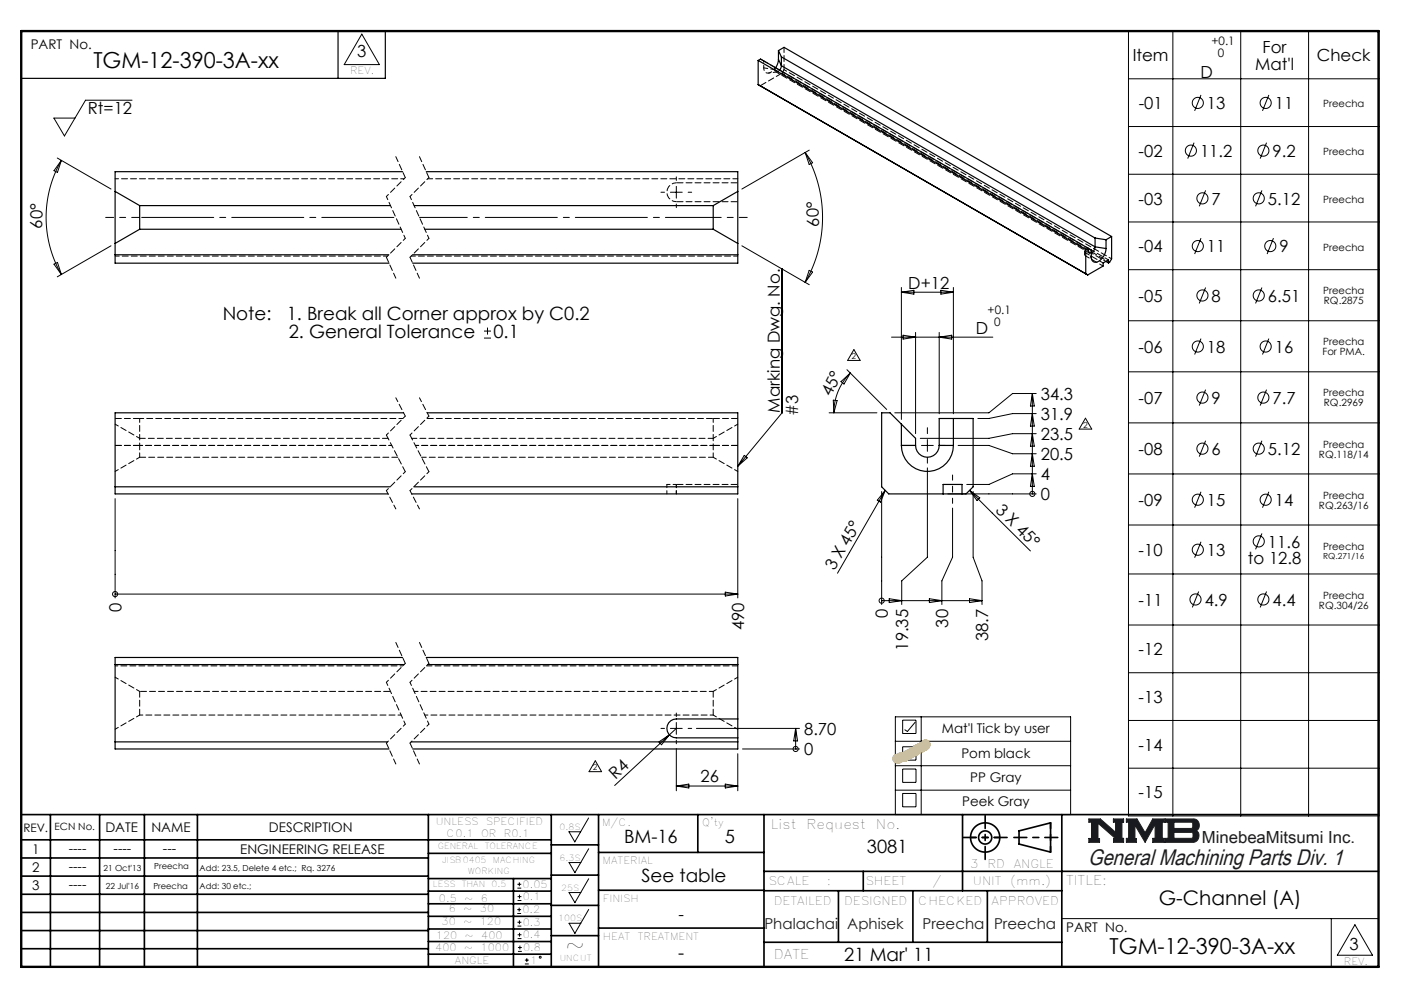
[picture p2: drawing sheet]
<svg xmlns="http://www.w3.org/2000/svg" width="297mm" height="210mm" viewBox="0 0 297 210" stroke-linecap="round" stroke-linejoin="round" font-family="sans-serif">
<g fill="none" stroke="#000" stroke-width=".35">
<path d="M4.5 172.3h287.1M4.5 177.6h112.1M10.7 172.3v32.2M21.1 172.3v32.2M30.5 172.3v32.2M41.8 172.3v32.2M90.6 172.3v32.2M116.6 172.3v32.2M116.6 178.7h10M126.6 172.3v32.2M147.6 172.3v8M161.6 172.3v32.2"/>
<path d="M203.6 172.3v16.1M215.6 175.7l6.6-1.7v6.2l-6.6-1.7zM224.6 172.3v32.2M4.5 185.3h86.1M4.5 181.4h86.1M4.5 189.1h86.1M4.5 193h86.1M4.5 196.8h86.1M90.6 199.1h26M90.6 193.8h26M90.6 188.5h26M90.6 191.1h26"/>
<path d="M90.6 180.5h26M90.6 185.8h26M90.6 196.5h26M108.6 185.8v18.5M116.6 185.1h10M116.6 191.5h10M116.6 197.9h10M126.6 196.3h35M126.6 188.3h35M126.6 180.3h35M161.6 184.3h130M161.6 199.3h63"/>
<path d="M161.6 188.4h63M177.4 188.4v10.9M182.6 184.3v4.1M193.1 188.4v10.9M208.9 188.4v10.9M4.5 200.6h86.1M90.6 201.8h26"/>
<circle cx="208.4" cy="177.1" r="3.1"/>
<circle cx="208.4" cy="177.1" r="1.39"/>
</g>
<path d="M230.3 173.2h2.5l3.2 2.8v-2.1h-.5v-.7h2.2v.7h-.4v3.4h.4v.8h-2.2v-.8h.5l-3.7-3.2v3.2h.3v.8h-2.3v-.8h.6v-3.4h-.6zM238.3 173.2h2.2l1.7 2.9 1.6-2.9h2.5v.7h-.4v3.4h.4v.8h-2.5v-.8h.5v-3l-2.1 3.8-2.1-3.6v2.9h.3v.7h-2.1v-.8h.4v-3.4h-.4zM246.5 173.2h6a1.34 1.34 0 0 1 1.2 1 1.34 1.34 0 0 1-.7 1.5 1.33 1.33 0 0 1 .6 1.5 1.33 1.33 0 0 1-1.2 .9h-5.9v-.8h.6v-3.4h-.6zM248.3 173.9h3.8l.2 .2v.8l-.3 .3h-3.7zM248.3 176h3.9l.2 .3v.7l-.4 .3h-3.7z" fill="none" stroke="#191924" stroke-width=".21"/>
<path d="M179.3 76.2h2.7M180.6 73.9l-1.3 2.3M182 76.2l-1.4-2.3M228.3 90.7h2.6M229.6 88.4l-1.3 2.3M230.9 90.7l-1.3-2.3M191.4 154.3l.5 .4M191.9 154.7l1.7-2M124.6 163.2h2.7M125.9 160.9l-1.3 2.3M127.3 163.2l-1.4-2.3" fill="none" stroke="#000" stroke-width=".21" stroke-dasharray="6.3 1.3 1.3 1.3"/>
<path d="M76.5 7.2l3.8 6.5h-7.5zM124.5 173l-2.9 5-1.2-2.1h2.4M124.5 179.5l-2.9 5.1-1.2-2.2h2.4M124.5 185.8l-2.9 5.1-1.2-2.1h2.4M124.5 192.3l-2.9 5.1-1.2-2.1h2.4M224.6 194.3h67M281.6 194.3v10.2M286.6 195.6l3.7 6.4h-7.4z" fill="none" stroke="#000" stroke-width=".21"/>
<path d="M4.5 6.6h287.1" fill="none" stroke="#000" stroke-width=".21" stroke-dasharray="6.3 1.3 1.3 1.3" stroke-dashoffset="1.9"/>
<path d="M71.5 6.6v10M81.5 6.6v10h-77" fill="none" stroke="#000" stroke-width=".25"/>
<path d="M205.3 177.1h6.2M222.2 174v6.2" fill="none" stroke="#000" stroke-width=".35" stroke-dasharray="15.2 1.3 1.3 1.3" stroke-dashoffset="14.1"/>
<path d="M203.8 177.1h9.2M208.4 172.5v9.2M214.5 177.1h9.3" fill="none" stroke="#000" stroke-width=".35" stroke-dasharray="15.2 1.3 1.3 1.3" stroke-dashoffset="12.5"/>
<path d="M4.5 6.6h287.1v197.9h-287.1z" fill="none" stroke="#000" stroke-width=".5"/>
<path d="M230.3 173.2v.7h.6v3.4h-.6v.8h2.3v-.8h-.3v-3.2l3.7 3.2h-.5v.8h2.2v-.8h-.4v-3.4h.4v-.7h-2.2v.7h.5v2.1l-3.2-2.8zM238.3 173.2v.7h.4v3.4h-.4v.8h2.1v-.7h-.3v-2.9l2.1 3.6 2.1-3.8v3h-.5v.8h2.5v-.8h-.4v-3.4h.4v-.7h-2.5l-1.6 2.9-1.7-2.9zM248.3 176h3.8l.3 .3v.7l-.3 .3h-3.8zM246.5 173.2v.7h.6v3.4h-.6v.8h6.3l.6-.5 .2-.7-.1-.8-.5-.4a1.34 1.34 0 0 0 .7-1.4 1.34 1.34 0 0 0-1.2-1.1zM248.3 173.9h3.8l.2 .2v.9l-.3 .2h-3.7z" fill-rule="evenodd" fill="#191924"/>
<g fill="none" stroke="#000" stroke-width=".21">
<path d="M238.7 6.6h53v165.9h-53zM238.7 16.7h53M248.1 6.6v165.9M262.5 6.6v165.9M276.8 6.6v165.9M12.1 33.4l11.4 6.6M13 33.9a24.1 24.1 0 0 0 0 24.1M13 33.9l-.8 2.6-.8-.4zM27.9 21.2h-9.8l-4.5 7.6-2.2-3.8h4.5M143.1 39.4v2.5M170.3 32.3l1.6 2.1-.7 .4zM170.3 32.3a27.5 27.5 0 0 1 0 27.4"/>
<path d="M171.2 31.8l-14.3 8.2M238.7 26.8h53M238.7 36.9h53M252.6 30.2l-1.4 3.3M254.1 20.1l-1.4 3.3M267.9 30.2l-1.3 3.3M268.4 20.1l-1.3 3.3M11.4 55.9l.8-.4 .8 2.5zM23.5 52l-11.4 6.5M141.8 40.7h2.5M156.9 52l14.3 8.2M165.4 56.9v30.4l-9.3 11.3"/>
<path d="M171.2 57.2l.7 .3-1.6 2.2zM238.7 46.9h53M238.7 57h53M254.1 50.4l-1.4 3.3M255 40.3l-1.3 3.3M266.9 40.3l-1.3 3.3M269.4 50.4l-1.4 3.3M102.4 71.5h1.5M102.4 70h1.5M103.1 69.3v1.5M179.2 78.2l8.4 8.4M179.9 78.9a11.9 11.9 0 0 0-3.5 8.4"/>
<path d="M188.6 71.3h21.4M190.7 60.8v27.9M190.7 61.8h11M190.7 61.8l2.6-.4v.8zM191 70.9l2.7 .4-2.7 .4zM193.7 70.3v21.4M198.7 70.3v17.2M198.7 71.3l2.6-.4v.8zM199 61.4l2.7 .4-2.7 .4zM201.7 60.8v26.7M238.7 67.8h53M238.7 78.6h53"/>
<path d="M254.1 71.6l-1.4 3.4M255 60.8l-1.3 3.4M266.9 60.8l-1.3 3.4M268.4 71.6l-1.3 3.4M157.4 96.3l.7 .5-2 1.8zM175.4 87.3h10.1M176.3 84.6l.8 .1-.7 2.6zM177.9 80.7l2-1.8-1.4 2.3zM194.9 94.2h2.5M196.2 99v18.8l-5.5 5v5M196.2 93v2.5M202.7 94.2h6.5l5 1.8h5"/>
<path d="M218.4 83.2v21.3M218.4 96l.4 2.6h-.8zM218.4 87.5l.4 2.6h-.8zM218.4 83.2l.4 2.7h-.8zM218.4 91.7l.4 2.7h-.8zM219.2 87.5h-5l-5 1h-2.3M219.2 83.2h-5l-5 4.1h-19.9M219.2 91.7h-5l-5 1h-14.5M238.7 89.4h53M255 82.4l-1.3 3.4M255 93.2l-1.3 3.4M266.9 93.2l-1.3 3.4"/>
<path d="M267.9 82.4l-1.3 3.4M24.4 105.5v21M156.1 105.5v21M186.5 104v23.8M187.3 103.7l-1 2.5-.7-.4zM187.3 103.7l-10.1 17.5M200.5 104.5h18.7M201.5 107.5v10.3l-2.3 5v5M205.1 103.7l2.2 1.6-.6 .6zM205.1 103.7l12.9 12.8M205.9 104v13.8l1.8 5v5M218.4 104.5h.1"/>
<path d="M218.4 100.2l.4 2.7h-.8zM219.2 100.2h-5l-5 2.3h-4.7M238.7 100.2h53M238.7 111h53M254.1 104l-1.4 3.4M254.1 114.6l-1.4 3.3M266.9 112.8l-1.3 3.4M268.4 104l-1.3 3.4M24.4 125.6h.1M24.4 125.6h131.7M153.4 125.2l2.7 .4-2.7 .4zM186.5 127h.1"/>
<path d="M186.5 127h21.2M188.1 126.6l2.6 .4-2.6 .4zM196.6 126.6l2.6 .4-2.6 .4zM205.1 126.6l2.6 .4-2.6 .4zM238.7 121.4h53M238.7 132.2h53M253.6 125.1l-1.4 3.4M267.9 125.1l-1.3 3.4M139.4 156.9l2.2-1.5-1.7 2.1zM141.6 155.4l-11.6 10.7M141.8 154h2.5M143.1 154l-1.5 1.4"/>
<path d="M143.1 152.8v2.5M143.1 158.3v8.9M147.3 154h21.8M156.1 159.4v7.8M157.1 158.4h12M168.3 154v4.4M168.3 154l.4 2.7h-.8zM168.3 158.4h.1M189.4 151.6h37.1v20.7h-37.1zM189.4 156.8h37.1M190.9 152.3h2.9v2.8h-2.9zM190.9 157.9h2.9v2.9h-2.9z"/>
<path d="M194.9 151.6v20.7M238.7 142.3h53M238.7 152.4h53M143.1 166.2h13M143.1 166.2l2.6-.4v.8zM153.4 165.8l2.7 .4-2.7 .4zM189.4 161.9h37.1M189.4 167.1h37.1M190.9 162.6h2.9v2.9h-2.9zM190.9 167.8h2.9v2.8h-2.9zM238.7 162.5h53M109.4 193.2h.8"/>
<path d="M109.4 192.4h.8M109.5 187.8h.8M109.5 187h.8M109.5 195.9h.8M109.5 195h.8M109.5 190.4h.8M109.5 189.6h.8M109.5 198.5h.8M109.5 197.7h.8M109.8 192v.8M109.9 186.6v.8M109.9 194.6v.8"/>
<path d="M109.9 189.2v.8M109.9 197.3v.8M110 200v.8M109.6 201.2h.8M109.6 200.4h.8M111 203.9h.9M111 203h.9M111.4 202.6v.9"/>
<circle cx="251.9" cy="31.9" r="1.18"/>
<circle cx="253.4" cy="21.8" r="1.18"/>
<circle cx="267.3" cy="31.9" r="1.18"/>
<circle cx="267.7" cy="21.8" r="1.18"/>
<circle cx="253.4" cy="52" r="1.18"/>
<circle cx="254.4" cy="41.9" r="1.18"/>
<circle cx="266.3" cy="41.9" r="1.18"/>
<circle cx="268.7" cy="52" r="1.18"/>
<circle cx="253.4" cy="73.3" r="1.18"/>
<circle cx="254.4" cy="62.5" r="1.18"/>
<circle cx="266.3" cy="62.5" r="1.18"/>
<circle cx="267.7" cy="73.3" r="1.18"/>
<circle cx="254.4" cy="84.1" r="1.18"/>
<circle cx="254.4" cy="94.9" r="1.18"/>
<circle cx="266.3" cy="94.9" r="1.18"/>
<circle cx="267.3" cy="84.1" r="1.18"/>
<circle cx="218.4" cy="104.5" r=".54"/>
<circle cx="253.4" cy="116.3" r="1.18"/>
<circle cx="253.4" cy="105.7" r="1.18"/>
<circle cx="266.3" cy="114.5" r="1.18"/>
<circle cx="267.7" cy="105.7" r="1.18"/>
<circle cx="24.4" cy="125.6" r=".54"/>
<circle cx="186.5" cy="127" r=".54"/>
<circle cx="252.9" cy="126.8" r="1.18"/>
<circle cx="267.3" cy="126.8" r="1.18"/>
<circle cx="168.3" cy="158.4" r=".54"/>
<circle cx="114.3" cy="202.4" r=".2"/>
</g>
<path d="M83.7 33.1l2 4.5M88.7 33.1l2 4.5M81.7 54.4l2 4.4M86.7 54.4l2 4.4M81.7 92l4 7.8M82.1 92.7h-52.6M86.7 92l4 7.8M83.7 135.9l2 4.4M88.7 135.9l2 4.4M81.7 157.1l2 4.5M86.7 157.1l2 4.5M90.2 140.8h65.9" fill="none" stroke="#000" stroke-width=".21" stroke-dasharray="1.3 .6" stroke-dashoffset=".1"/>
<g fill="none" stroke="#000" stroke-width=".21" stroke-dasharray="1.3 .6" stroke-dashoffset=".7">
<path d="M161.6 14.4v-1.5M164.1 14.3a1.57 1.57 0 0 1-2.3 .9l-.2-.8M164.9 14.8a.53 .53 0 0 1-.5 .4 .53 .53 0 0 1-.5-.5M85.7 37.6l-4 4M90.7 37.6l-4 4M85.7 50.4l-4 4M90.7 50.4l-4 4M230.2 53l.7 1.4M230.8 53.5l3.1 1.8M85.7 88l-4 4M85.7 99.8l-4 4M90.7 88l-4 4"/>
<path d="M90.7 99.8l-4 4M24.4 140.8h60.8M85.7 140.3l-4 4M85.7 153.1l-4 4M90.7 140.3l-4 4M90.7 153.1l-4 4"/>
</g>
<g fill="none" stroke="#000" stroke-width=".21" stroke-dasharray="1.3 .6" stroke-dashoffset=".5">
<path d="M24.4 37.8h61.1M81.7 41.6l4 8.8M86.7 41.6l4 8.8M230.2 53l.2 .5h.5M24.4 99.7l5.1-3M29.5 92.7l-5.1-3M150.9 96.7l5.2 3M156.1 89.7l-5.2 3M29.5 146.2l-5.1-3M29.5 151.2l-5.1 3M81.7 144.3l4 8.8M86.7 144.3l4 8.8"/>
<path d="M150.9 151.2l5.2 3M150.9 146.2l5.2-3"/>
</g>
<g fill="none" stroke="#000" stroke-width=".21" stroke-dasharray="1.3 .6" stroke-dashoffset=".4">
<path d="M160.9 12.5l.7 .4M163.9 14.7l66.3 38.3M163.9 14.7l-2.3-.3M164.1 15.2l66.3 38.3M165.9 14.7l-.5 .8M82 54.2h-57.6M143.1 42.7a2 2 0 0 1-2-2 2 2 0 0 1 2-2M156.1 54.2h-69.1M230.2 52.5l-66.3-38.3M230.8 52.8l3.7 2.2M230.9 52.9l-.7-.4M233.4 56.3l-3.7-2.2"/>
<path d="M233.4 55.6l-3.7-2.1M29.5 88.5v4.2M29.5 88.5h55.7M83.7 84.1l2 3.9M88.7 84.1l2 3.9M150.9 92.7v-4.2M81.7 103.8l2 3.8M86.7 103.8l2 3.8M87.6 146.2h63.3"/>
</g>
<path d="M143.1 38.2v-.8M140.6 40.7h-.8M143.1 43.2v.7M145.6 40.7h.7M193.7 94.2h-3M196.2 91.7v-1.2M196.2 96.7v1.3M198.7 94.2h1.2M140.6 154h-.8M143.1 151.5v-.7M143.1 156.5v.8M145.6 154h.7" fill="none" stroke="#000" stroke-width=".21" stroke-dasharray="15.2 1.3 1.3 1.3"/>
<path d="M29.5 46h54.2" fill="none" stroke="#000" stroke-width=".21" stroke-dasharray="15.2 1.3 1.3 1.3" stroke-dashoffset="-.4"/>
<path d="M88.7 46h62.2" fill="none" stroke="#000" stroke-width=".21" stroke-dasharray="15.2 1.3 1.3 1.3" stroke-dashoffset="5.1"/>
<path d="M22.4 46h7.1M158.1 46h-7.2" fill="none" stroke="#000" stroke-width=".21" stroke-dasharray="15.2 1.3 1.3 1.3" stroke-dashoffset="13.5"/>
<path d="M201.5 100.5v6" fill="none" stroke="#000" stroke-width=".21" stroke-dasharray="15.2 1.3 1.3 1.3" stroke-dashoffset="14.1"/>
<g fill="none" stroke="#000" stroke-width=".25">
<path d="M160.4 12.8l.5-.3 70 40.4v1.5a.97 .97 0 0 0 .5 1 .97 .97 0 0 0 1.2-.2 3.5 3.5 0 0 0 1.4-2.6M160.4 12.8l69.3 40M160.4 17.9l69.7 40.2 3.3-1.8v-.7l1.1-.6v.6M160.4 12.8v5.1M160.4 17.9l.4 .2M164.7 12.6l-.1 .7-.5 1M164.7 10.7l1.2-.7 69.3 40M164.7 10.7l.6 1.3M164.7 12.6l.6 1.3M164.7 10.7v1.9M165.3 13.9l-.4 .9M165.3 12l66.4 38.3"/>
<path d="M165.3 13.9l66.4 38.3M165.3 12v1.9M85.2 36.3h-60.8v4.2M90.2 36.3h65.9v4.2M24.4 40.5v11M24.4 51.5v4.2h57.9M24.4 53.9h57.9M24.4 40.5l5.1 3M29.5 43.5v5M29.5 48.5h55.4M29.5 43.5h53.1M29.5 48.5l-5.1 3"/>
<path d="M87.3 53.9h68.8M87.6 43.5h63.3M89.9 48.5h61M150.9 43.5v5M150.9 48.5l5.2 3M156.1 40.5v11M156.1 51.5v4.2h-68.8M156.1 40.5l-5.2 3M229.7 52.8v5.1M230.2 52.5l-.5 .3M231.7 52.2l-.3 .7-.5 .6M231.7 52.2l2.3 .4"/>
<path d="M231.7 50.3l2.3 .4M231.7 50.3v1.9M233.9 55.3l.6 .3M234 50.7v1.9M235.2 50v4.7l-.5 .8-.2 .1M235.2 50l-1.2 .7M85.4 87.3h-61v17.2h57.7M90.4 87.3h65.7v17.2h-69M190.7 94.2a5.5 5.5 0 0 0 5.5 5.5 5.5 5.5 0 0 0 5.5-5.5M190.7 89.7v4.5M190.7 94.2h3M193.7 94.2a2.5 2.5 0 0 0 2.5 2.5 2.5 2.5 0 0 0 2.5-2.5"/>
<path d="M193.7 94.2v-1.5l-5.4-5.4h-1.8v15.7l1.5 1.5h11.5M198.7 94.2v-5.7h7.2v14.5l-1.5 1.5h-.9M198.7 94.2h3M201.7 88.5v5.7M24.4 103h58.1M87.5 103h68.6M199.5 104.5h4M199.5 104.5v-2h4v2M85.2 139h-60.8v19.4h57.9M90.2 139h65.9v19.4h-68.8M24.4 156.9h57.6M24.4 140.5h61.1"/>
<path d="M87 156.9h69.1M90.5 140.5h65.6M156.1 152h-13a2 2 0 0 0-2 2 2 2 0 0 0 2 2h13"/>
</g>
<path d="M229.4 53.2v.6M230.8 52.8v.7M29.5 96.7v-2.5M89.2 96.7h61.7M150.9 94.2v2.5" fill="none" stroke="#000" stroke-width=".21" stroke-dasharray="1.3 .6" stroke-dashoffset=".3"/>
<path d="M160.8 18.1l4.6-2.6M143.1 38.7h13M156.1 42.7h-13M24.4 88.5h5.1M29.5 94.2h-5.1M150.9 94.2h5.2M150.9 88.5h5.2M156.1 102.5h-13" fill="none" stroke="#000" stroke-width=".21" stroke-dasharray="1.3 .6" stroke-dashoffset="-.1"/>
<path d="M29.5 94.2v-1.5M150.9 92.7v1.5" fill="none" stroke="#000" stroke-width=".21" stroke-dasharray="1.3 .6" stroke-dashoffset=".8"/>
<path d="M163.9 14.2l-2.3-1.3M165.9 14.7v-4.7M90.5 37.8h65.6M150.9 92.7h-63.8" fill="none" stroke="#000" stroke-width=".21" stroke-dasharray="1.3 .6" stroke-dashoffset=".2"/>
<path d="M165.4 15.5l69.3 40M229.7 53.5l-.2-.1a.66 .66 0 0 1 .4-.7 .66 .66 0 0 1 .7 .1h.2M229.7 54.1l-.2-.1a.66 .66 0 0 1 .4-.7 .66 .66 0 0 1 .7 .1l.2 .1M235.2 54.7l-69.3-40M29.5 94.2h53.4M87.9 94.2h63M141.1 102.5v2M143.1 102.5v2M143.1 102.5h-2M29.5 151.2h55.4M89.9 151.2h61" fill="none" stroke="#000" stroke-width=".21" stroke-dasharray="1.3 .6" stroke-dashoffset=".6"/>
<path d="M90.2 88.5h60.7M29.5 146.2h53.1" fill="none" stroke="#000" stroke-width=".21" stroke-dasharray="1.3 .6" stroke-dashoffset="-.2"/>
<path d="M163.9 14.7v-.5M230.2 52.5v.5M29.5 96.7h54.7M29.5 151.2v-5M150.9 146.2v5" fill="none" stroke="#000" stroke-width=".21" stroke-dasharray="1.3 .6"/>
<path d="M162.6 15.5l1.7-.3M230.3 53.3l.7 1.6" fill="none" stroke="#000" stroke-width=".21" stroke-dasharray="1.3 .6" stroke-dashoffset=".9"/>
<path d="M189 159.7l1.3-.6a7.4 7.4 0 0 0 3.1-1.5l1.5-.8a1.12 1.12 0 0 1 1.7 0 1.12 1.12 0 0 1-.2 1.7l-4.4 2.4-1 .2a1.2 1.2 0 0 1-1.7 .2 1.2 1.2 0 0 1-.3-1.6z" fill="#fbbc04"/>
<text font-size="4.9" x="119.6" y="201.6">~</text>
<g font-size="4.7">
<text x="19.8" y="14.4">TGM-12-390-3A-xx</text>
<text x="234.7" y="201.7">TGM-12-390-3A-xx</text>
</g>
<text font-size="4.7" fill="#191924" x="230.2" y="182.8">General Machining Parts Div. 1</text>
<text font-size="4.2" x="245.1" y="191.4">G-Channel (A)</text>
<g font-size="3.9">
<text x="47.1" y="67.6">Note:</text>
<text x="60.7" y="67.6">1. Break all Corner approx by C0.2</text>
<text x="61.1" y="71.5">2. General Tolerance</text>
<text x="104.4" y="71.5">0.1</text>
<text x="132" y="178.4">BM-16</text>
<text x="153.3" y="178.4">5</text>
<text x="183.4" y="180.5">3081</text>
<text x="135.7" y="186.6">See table</text>
<text x="143.5" y="202.9">-</text>
<text x="178.6" y="203.2">21 Mar' 11</text>
</g>
<g font-size="3.5">
<text x="267.1" y="11.2">For</text>
<text x="75.6" y="12.1">3</text>
<text x="239.6" y="13">Item</text>
<text x="254" y="16.5">D</text>
<text x="265.5" y="14.7">Mat'l</text>
<text x="278.6" y="13">Check</text>
<text x="240.9" y="23.1">-01</text>
<text x="255.3" y="23.1">13</text>
<text x="269.7" y="23.1">11</text>
<text x="18.6" y="24.2">Rt=12</text>
<text x="240.9" y="33.2">-02</text>
<text x="253.9" y="33.2">11.2</text>
<text x="269.2" y="33.2">9.2</text>
<text x="173.3" y="47.9" transform="rotate(-92 173.3 47.9)">60°</text>
<text x="240.9" y="43.3">-03</text>
<text x="256.3" y="43.3">7</text>
<text x="268.2" y="43.3">5.12</text>
<text x="9" y="48.3" transform="rotate(-89 9 48.3)">60°</text>
<text x="240.9" y="53.4">-04</text>
<text x="255.3" y="53.4">11</text>
<text x="270.7" y="53.4">9</text>
<text x="192.1" y="61">D+12</text>
<text x="240.9" y="63.8">-05</text>
<text x="256.3" y="63.8">8</text>
<text x="268.2" y="63.8">6.51</text>
<text x="206.4" y="70.5">D</text>
<text x="240.9" y="74.6">-06</text>
<text x="255.3" y="74.6">18</text>
<text x="269.7" y="74.6">16</text>
<text x="175.8" y="84" transform="rotate(-63 175.8 84)">45°</text>
<text x="165" y="87.3" transform="rotate(-90 165 87.3)">Marking Dwg. No.</text>
<text x="168.8" y="88" transform="rotate(-90 168.8 88)">#3</text>
<text x="220.2" y="88.8">31.9</text>
<text x="220.2" y="84.6">34.3</text>
<text x="240.9" y="85.4">-07</text>
<text x="256.3" y="85.4">9</text>
<text x="269.2" y="85.4">7.7</text>
<text x="220.2" y="93">23.5</text>
<text x="220.2" y="101.5">4</text>
<text x="220.2" y="97.3">20.5</text>
<text x="240.9" y="96.2">-08</text>
<text x="256.3" y="96.2">6</text>
<text x="268.2" y="96.2">5.12</text>
<text x="210.4" y="108" transform="rotate(45 210.4 108)">3 X 45°</text>
<text x="220.2" y="105.8">0</text>
<text x="240.9" y="107">-09</text>
<text x="255.3" y="107">15</text>
<text x="269.7" y="107">14</text>
<text x="240.9" y="117.6">-10</text>
<text x="255.3" y="117.6">13</text>
<text x="264" y="119.4">to 12.8</text>
<text x="268.2" y="115.8">11.6</text>
<text x="176.5" y="120.8" transform="rotate(-60 176.5 120.8)">3 X 45°</text>
<text x="25.7" y="129.4" transform="rotate(-90 25.7 129.4)">0</text>
<text x="187.8" y="130.8" transform="rotate(-90 187.8 130.8)">0</text>
<text x="240.9" y="128.1">-11</text>
<text x="254.8" y="128.1">4.9</text>
<text x="269.2" y="128.1">4.4</text>
<text x="157.4" y="133.3" transform="rotate(-90 157.4 133.3)">490</text>
<text x="192.1" y="137.6" transform="rotate(-90 192.1 137.6)">19.35</text>
<text x="200.6" y="132.7" transform="rotate(-90 200.6 132.7)">30</text>
<text x="209.1" y="135.7" transform="rotate(-90 209.1 135.7)">38.7</text>
<text x="240.9" y="138.6">-12</text>
<text x="240.9" y="148.6">-13</text>
<text x="170.1" y="155.4">8.70</text>
<text x="170.1" y="159.7">0</text>
<text x="240.9" y="158.7">-14</text>
<text x="130.2" y="164.9" transform="rotate(-43 130.2 164.9)">R4</text>
<text x="148.2" y="165.5">26</text>
<text x="240.9" y="168.8">-15</text>
<text x="143.5" y="194.6">-</text>
<text x="285.5" y="200.9">3</text>
</g>
<text font-size="3.5" fill="#191924" x="254.2" y="178.3">MinebeaMitsumi Inc.</text>
<g font-size="3.2" fill="#191924">
<text x="161.7" y="196.5">Phalachai</text>
<text x="179.2" y="196.5">Aphisek</text>
<text x="195.1" y="196.5">Preecha</text>
<text x="210.3" y="196.5">Preecha</text>
</g>
<g font-size="2.8">
<text x="6.5" y="10.4">PART No.</text>
<text x="199.2" y="155">Mat'l Tick by user</text>
<text x="203.4" y="160.4">Pom black</text>
<text x="205.2" y="165.3">PP Gray</text>
<text x="203.5" y="170.5">Peek Gray</text>
<text x="22.3" y="175.9">DATE</text>
<text x="32" y="175.9">NAME</text>
<text x="56.9" y="175.9">DESCRIPTION</text>
<text x="163.1" y="175.3">List</text>
<text x="170.6" y="175.3">Request</text>
<text x="185.3" y="175.3">No.</text>
<text x="6.8" y="180.6">1</text>
<text x="6.8" y="184.4">2</text>
<text x="14.5" y="180.3">----</text>
<text x="14.5" y="184.1">----</text>
<text x="24" y="180.3">----</text>
<text x="34.5" y="180.3">---</text>
<text x="50.8" y="180.7">ENGINEERING RELEASE</text>
<text x="6.8" y="188.3">3</text>
<text x="14.5" y="188">----</text>
<text x="225.5" y="187.2">TITLE:</text>
<text x="225.6" y="197.2">PART No.</text>
<text x="163.7" y="202.9">DATE</text>
</g>
<g font-size="2.5">
<text x="256.3" y="9.5">+0.1</text>
<text x="257.6" y="12">0</text>
<text x="208.9" y="66.4">+0.1</text>
<text x="210.3" y="68.9">0</text>
<text x="4.9" y="175.9">REV.</text>
<text x="205.2" y="183.5">3</text>
<text x="208.9" y="183.5">RD</text>
<text x="214.4" y="183.5">ANGLE</text>
<text x="162.5" y="187.2">SCALE</text>
<text x="163.7" y="191.4">DETAILED</text>
<text x="174.9" y="187.2">:</text>
<text x="178.6" y="191.4">DESIGNED</text>
<text x="183.1" y="187.2">SHEET</text>
<text x="194.2" y="191.4">CHECKED</text>
<text x="197.2" y="187.2">/</text>
<text x="205.8" y="187.2">UNIT</text>
<text x="209.8" y="191.4">APPROVED</text>
<text x="213.7" y="187.2">(mm.)</text>
</g>
<g font-size="2.1">
<text x="74.1" y="15.7">REV.</text>
<text x="279.9" y="22.7">Preecha</text>
<text x="279.9" y="32.8">Preecha</text>
<text x="279.9" y="42.9">Preecha</text>
<text x="279.9" y="53">Preecha</text>
<text x="279.9" y="62.2">Preecha</text>
<text x="280.1" y="64.3">RQ.2875</text>
<text x="279.8" y="75.1">For PMA.</text>
<text x="279.9" y="73">Preecha</text>
<text x="279.9" y="83.8">Preecha</text>
<text x="280.1" y="85.9">RQ.2969</text>
<text x="279.9" y="94.8">Preecha</text>
<text x="279" y="96.9">RQ.118/14</text>
<text x="279" y="107.7">RQ.263/16</text>
<text x="279.9" y="105.6">Preecha</text>
<text x="279.9" y="116.3">Preecha</text>
<text x="279" y="128.8">RQ.304/26</text>
<text x="279.9" y="126.7">Preecha</text>
<text x="11.6" y="175.6">ECN No.</text>
<text x="92.2" y="174.4">UNLESS</text>
<text x="94.5" y="177">C0.1</text>
<text x="101.8" y="177">OR</text>
<text x="102.8" y="174.4">SPECIFIED</text>
<text x="106.6" y="177">R0.1</text>
<text x="127.3" y="174.6">M/C.</text>
<text x="148.6" y="174.7">Q'ty</text>
<text x="127.5" y="182.7">MATERIAL</text>
<text x="92.8" y="190.7">0.5</text>
<text x="98.2" y="190.7">~</text>
<text x="101.7" y="190.7">6</text>
<text x="110.6" y="187.7">0.05</text>
<text x="110.6" y="190.4">0.1</text>
<text x="127.6" y="190.8">FINISH</text>
<text x="93.4" y="195.6">30</text>
<text x="94.9" y="193">6</text>
<text x="98" y="195.6">~</text>
<text x="98" y="193">~</text>
<text x="101.5" y="195.6">120</text>
<text x="101.5" y="193">30</text>
<text x="110.5" y="193.1">0.2</text>
<text x="110.6" y="195.8">0.3</text>
<text x="92.1" y="201">400</text>
<text x="92.2" y="198.5">120</text>
<text x="96.2" y="203.8">ANGLE</text>
<text x="98.2" y="201">~</text>
<text x="98.3" y="198.5">~</text>
<text x="101.7" y="201">1000</text>
<text x="101.8" y="198.5">400</text>
<text x="110.6" y="198.4">0.4</text>
<text x="110.7" y="201.1">0.8</text>
<text x="112.1" y="203.8">1</text>
<text x="127.6" y="198.9">HEAT</text>
<text x="134.9" y="198.9">TREATMENT</text>
<text x="284.3" y="204">REV.</text>
</g>
<g font-size="1.8">
<text x="180.1" y="76">2</text>
<text x="229.1" y="90.5">2</text>
<text x="279.9" y="118.2">RQ.271/16</text>
<text x="125.4" y="162.9">2</text>
<text x="92.6" y="179.6">GENERAL</text>
<text x="102.5" y="179.6">TOLERANCE</text>
<text x="118.4" y="175.5">0.8S</text>
<text x="21.9" y="184.1">21 Oct'13</text>
<text x="32.6" y="183.8">Preecha</text>
<text x="42.2" y="184.1">Add: 23.5, Delete 4 etc.; Rq. 3276</text>
<text x="93.5" y="182.6">JISB0405</text>
<text x="99" y="184.9">WORKING</text>
<text x="104.3" y="182.6">MACHING</text>
<text x="118.4" y="182">6.3S</text>
<text x="22.4" y="188">22 Jul'16</text>
<text x="32.4" y="187.9">Preecha</text>
<text x="42.2" y="188">Add: 30 etc.;</text>
<text x="91.6" y="187.6">LESS</text>
<text x="97.7" y="187.6">THAN</text>
<text x="104" y="187.6">0.5</text>
<text x="118.7" y="188.3">25S</text>
<text x="118.1" y="194.8">100S</text>
<text x="118.4" y="203.3">UNCUT</text>
</g>
</svg>
